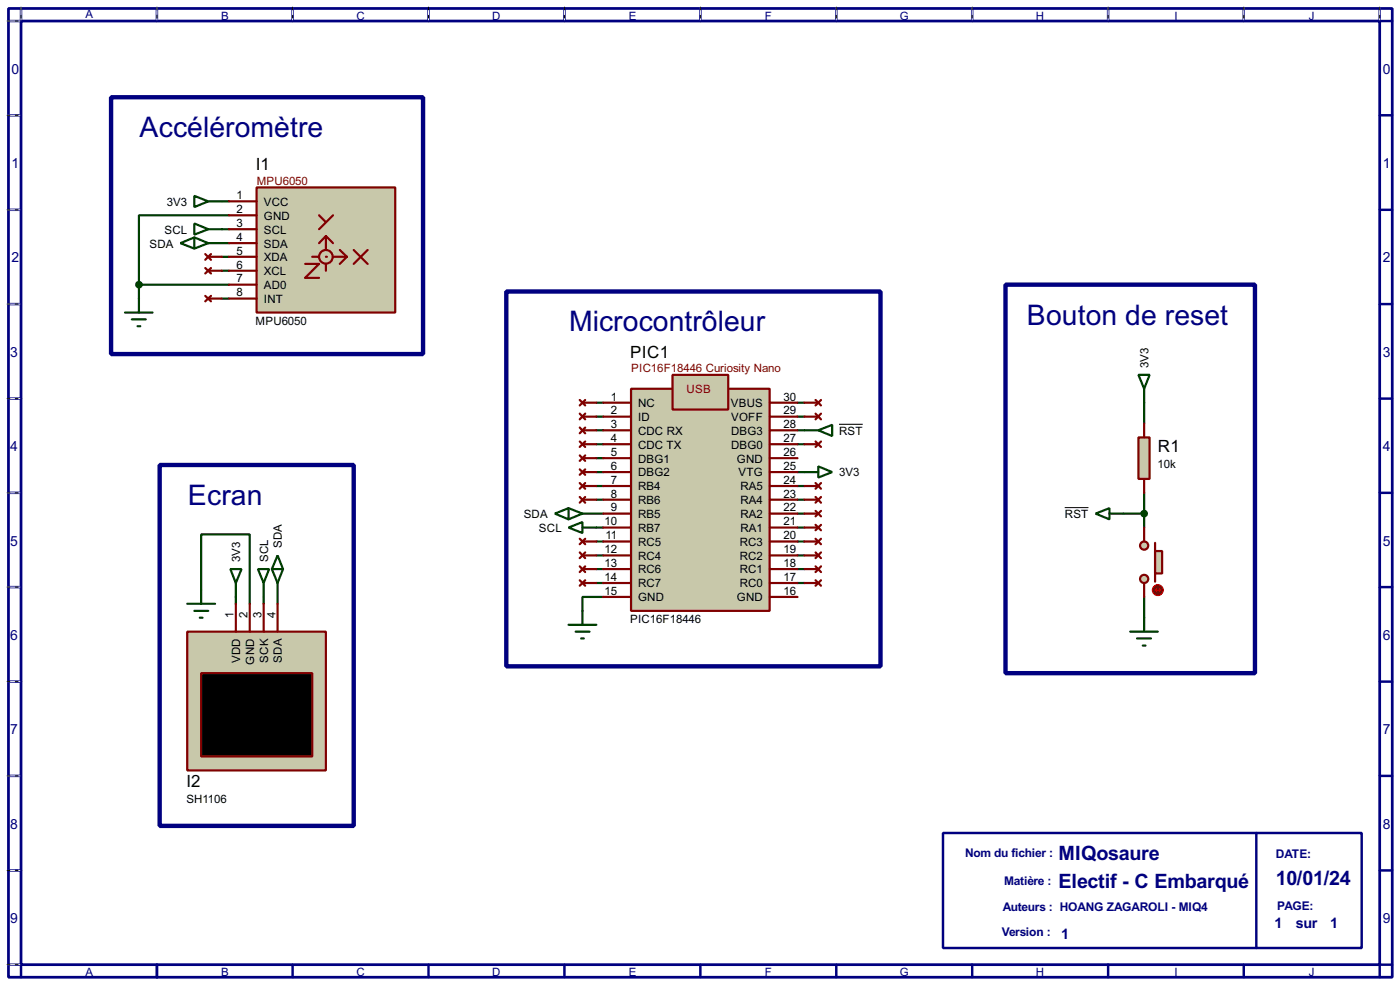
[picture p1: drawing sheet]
<svg xmlns="http://www.w3.org/2000/svg" width="256mm" height="180mm" viewBox="0 0 256 180" stroke-linecap="round" stroke-linejoin="round" font-family="sans-serif">
<path d="M1.6 1.6h253.5v177.3h-253.5zM3.9 3.9h248.9v172.7h-248.9z" fill="none" stroke="#000080" stroke-width=".5"/>
<g fill="none" stroke="#000080" stroke-width=".45">
<path d="M3.9 1.6v2.3h-2.3M28.8 1.6v2.3M53.6 1.6v2.3M78.5 1.6v2.3M103.4 1.6v2.3M128.3 1.6v2.3M153.2 1.6v2.3M178.1 1.6v2.3M203 1.6v2.3M227.9 1.6v2.3M252.8 1.6v2.3h2.3M1.6 21.1h2.3"/>
<path d="M1.6 38.4h2.3M252.8 21.1h2.3M252.8 38.4h2.3M1.6 55.7h2.3M252.8 55.7h2.3M1.6 73h2.3M252.8 73h2.3M1.6 90.2h2.3M252.8 90.2h2.3M1.6 107.5h2.3M252.8 107.5h2.3M1.6 124.8h2.3"/>
<path d="M252.8 124.8h2.3M1.6 142h2.3M1.6 159.3h2.3M252.8 142h2.3M252.8 159.3h2.3M1.6 176.6h2.3v2.3M28.8 176.6v2.3M53.6 176.6v2.3M78.5 176.6v2.3M103.4 176.6v2.3M128.3 176.6v2.3M153.2 176.6v2.3"/>
<path d="M178.1 176.6v2.3M203 176.6v2.3M227.9 176.6v2.3M255.1 176.6h-2.3v2.3"/>
</g>
<g fill="none" stroke="#fff" stroke-width=".18">
<path d="M1.3 3.9h2.3M3.9 1.3v2.3M28.8 1.3v2.3M53.6 1.3v2.3M78.5 1.3v2.3M103.4 1.3v2.3M128.3 1.3v2.3M153.2 1.3v2.3M178.1 1.3v2.3M203 1.3v2.3M227.9 1.3v2.3M252.8 1.3v2.3"/>
<path d="M1.3 21.1h2.3M1.3 38.4h2.3M1.3 55.7h2.3M1.3 73h2.3M1.3 90.2h2.3M1.3 107.5h2.3M1.3 124.8h2.3M1.3 142h2.3M1.3 159.3h2.3M1.3 176.6h2.3"/>
</g>
<g fill="none" stroke="#000" stroke-width=".18" stroke-dasharray=".5 1">
<path d="M1.3 3.9h2.3M3.9 1.3v2.3M28.8 1.3v2.3M53.6 1.3v2.3M78.5 1.3v2.3M103.4 1.3v2.3M128.3 1.3v2.3M153.2 1.3v2.3M178.1 1.3v2.3M203 1.3v2.3M227.9 1.3v2.3M252.8 1.3v2.3"/>
<path d="M1.3 21.1h2.3M1.3 38.4h2.3M1.3 55.7h2.3M1.3 73h2.3M1.3 90.2h2.3M1.3 107.5h2.3M1.3 124.8h2.3M1.3 142h2.3M1.3 159.3h2.3M1.3 176.6h2.3"/>
</g>
<path d="M172.8 152.5h76.7v21h-76.7z" fill="#fff" stroke="#000080" stroke-width=".45"/>
<path d="M230.2 152.5v21" fill="none" stroke="#000080" stroke-width=".45"/>
<g fill="none" stroke="#004000" stroke-width=".4">
<path d="M40.7 36.9h1.3M42 39.4h-16.5v12.7M25.5 52.1v2.6M25.5 52.1h16.5M38.2 44.5h3.8M40.7 42h1.3M40.7 54.7h1.3M40.7 49.6h1.3M40.7 47h1.3M109.3 73.7h1.2M109.3 76.3h1.2M109.3 78.8h1.2"/>
<path d="M146.1 73.7h1.3M146.1 76.3h1.3M146.1 78.8h1.3M209.6 73.7v3.8M106.7 94h3.8M109.3 86.4h1.2M109.3 96.6h1.2M109.3 81.3h1.2M109.3 83.9h1.2M109.3 89h1.2M109.3 91.5h1.2M109.3 99.1h1.2"/>
<path d="M146.1 86.4h1.3M146.1 96.6h1.3M146.1 94h1.3M146.1 81.3h1.3M146.1 89h1.3M146.1 91.5h1.3M146.1 99.1h1.3M205.8 94h3.8M209.6 90.2v6.4M36.9 108v-10.2h8.9v12.7M43.2 109.3v1.2M48.3 109.3v1.2"/>
<path d="M50.9 106.7v3.8M109.3 101.7h1.2M109.3 104.2h1.2M109.3 106.7h1.2M110.5 109.3h-3.8v2.5M146.1 101.7h1.3M146.1 104.2h1.3M146.1 106.7h1.3M209.6 109.3v3.8"/>
</g>
<g fill="#c8c8aa" stroke="#800000" stroke-width=".4">
<path d="M115.6 71.2h25.4v40.6h-25.4z"/>
<path d="M123.2 68.6h10.2v6.4h-10.2z"/>
</g>
<g fill="none" stroke="#800000" stroke-width=".4">
<path d="M106.2 73.2l1 1M106.2 75.7l1 1.1M106.2 78.3l1 1M106.7 73.7h2.6M106.7 76.3h2.6M106.7 78.8h2.6M107.2 73.2l-1 1M107.2 75.7l-1 1.1M107.2 78.3l-1 1M110.5 73.7h5.1M110.5 76.3h5.1M110.5 78.8h5.1"/>
<path d="M141 73.7h5.1M141 76.3h5.1M141 78.8h5.1M147.4 73.7h2.5M147.4 76.3h2.5M149.4 73.2l1 1M149.4 75.7l1 1.1M150.4 73.2l-1 1M150.4 75.7l-1 1.1M106.2 80.8l1 1M106.2 83.4l1 1M106.2 85.9l1 1"/>
<path d="M106.2 88.4l1 1.1M106.2 91l1 1M106.2 98.6l1 1M106.7 81.3h2.6M106.7 83.9h2.6M106.7 86.4h2.6M106.7 89h2.6M106.7 91.5h2.6M106.7 99.1h2.6M107.2 80.8l-1 1M107.2 83.4l-1 1M107.2 85.9l-1 1"/>
<path d="M107.2 88.4l-1 1.1M107.2 91l-1 1M107.2 98.6l-1 1M110.5 81.3h5.1M110.5 83.9h5.1M110.5 86.4h5.1M110.5 89h5.1M110.5 91.5h5.1M110.5 94h5.1M110.5 96.6h5.1M110.5 99.1h5.1M141 81.3h5.1"/>
<path d="M141 83.9h5.1M141 86.4h5.1M141 89h5.1M141 91.5h5.1M141 94h5.1M141 96.6h5.1M141 99.1h5.1M147.4 81.3h2.5M147.4 89h2.5M147.4 91.5h2.5M147.4 94h2.5M147.4 96.6h2.5"/>
<path d="M147.4 99.1h2.5M149.4 98.6l1 1M149.4 96.1l1 1M149.4 93.5l1 1M149.4 91l1 1M149.4 88.4l1 1.1M149.4 80.8l1 1M150.4 98.6l-1 1M150.4 96.1l-1 1M150.4 93.5l-1 1M150.4 91l-1 1M150.4 88.4l-1 1.1"/>
<path d="M150.4 80.8l-1 1M106.2 101.1l1 1.1M106.2 103.7l1 1M106.2 106.2l1 1M106.7 101.7h2.6M106.7 104.2h2.6M106.7 106.7h2.6M107.2 101.1l-1 1.1M107.2 103.7l-1 1M107.2 106.2l-1 1M110.5 101.7h5.1M110.5 104.2h5.1"/>
<path d="M110.5 106.7h5.1M110.5 109.3h5.1M141 101.7h5.1M141 104.2h5.1M141 106.7h5.1M141 109.3h5.1M147.4 101.7h2.5M147.4 104.2h2.5M147.4 106.7h2.5M149.4 106.2l1 1M149.4 103.7l1 1M149.4 101.1l1 1.1"/>
<path d="M150.4 106.2l-1 1M150.4 103.7l-1 1M150.4 101.1l-1 1.1"/>
</g>
<g fill="none" stroke="#004000" stroke-width=".4">
<path d="M35.6 35.9l2.6 1-2.6 1zM38.2 36.9h2.5M22.9 57.2h5.1M24.2 58.5h2.5M25.2 59.7h.5M25.5 54.7v2.5M33.1 44.5l2.5-1v2zM35.6 43.5l2.6 1-2.6 1M101.7 94l2.5-1v2.1zM104.2 96.6l2.5-1v2zM104.2 93l2.5 1-2.5 1.1M106.7 96.6h2.6"/>
<path d="M147.4 86.4h2.5M149.9 85.4l2.6 1-2.6 1zM104.2 114.4h5.1M105.5 115.6h2.5M106.5 116.9h.5M106.7 111.8v2.6"/>
</g>
<path d="M47 34.3h25.4v22.9h-25.4z" fill="#c8c8aa" stroke="#800000" stroke-width=".4"/>
<path d="M58.5 39.4l1.2 1.3M61 39.4l-2.5 2.6M57.2 47h6.4M59.7 43.2v6.4M59.7 43.2l1.3 1.3M59.7 43.2l-1.2 1.3M62.3 45.8l1.3 1.2M63.6 47l-1.3 1.3M64.8 45.8l2.6 2.5M67.4 45.8l-2.6 2.5" fill="none" stroke="#800000" stroke-width=".4"/>
<circle cx="59.7" cy="47" r="1.25" fill="#c8c8aa" stroke="#800000" stroke-width=".4"/>
<circle cx="59.7" cy="47" r=".2" fill="#800000"/>
<g fill="none" stroke="#800000" stroke-width=".4">
<path d="M42 36.9h5M42 39.4h5M37.6 54.2l1.1 1M37.6 49.1l1.1 1M37.6 46.5l1.1 1.1M38.2 47h2.5M38.2 49.6h2.5M38.2 54.7h2.5M38.7 54.2l-1.1 1M38.7 49.1l-1.1 1M38.7 46.5l-1.1 1.1M42 44.5h5"/>
<path d="M42 47h5M42 49.6h5M42 52.1h5M42 54.7h5M42 42h5M55.9 48.3h2.6l-2.6 2.6h2.6"/>
</g>
<path d="M35.6 40.9l2.6 1.1-2.6 1zM38.2 42h2.5" fill="none" stroke="#004000" stroke-width=".4"/>
<circle cx="25.4" cy="52.1" r=".5" fill="#004000" stroke="#004000" stroke-width=".4"/>
<path d="M34.3 115.6h25.4v25.4h-25.4z" fill="#c8c8aa" stroke="#800000" stroke-width=".4"/>
<path d="M36.9 123.2h20.3v15.3h-20.3z" fill="#000" stroke="#800000" stroke-width=".4"/>
<path d="M43.2 110.5v5.1M45.8 110.5v5.1M48.3 110.5v5.1M50.9 110.5v5.1" fill="none" stroke="#800000" stroke-width=".4"/>
<path d="M147.4 78.8h2.5M149.9 78.8l2.6-1v2zM34.3 110.5h5.1M35.6 111.8h2.6M36.6 113.1h.5M36.9 108v2.5M42.2 104.2h2.1l-1.1 2.5zM43.2 106.7v2.6M47.3 104.2h2l-1 2.5zM48.3 106.7v2.6M49.8 104.2l1.1 2.5 1-2.5M50.9 101.7l1 2.5h-2.1z" fill="none" stroke="#004000" stroke-width=".4"/>
<path d="M153.7 77.7h4.4" fill="none" stroke="#000" stroke-width=".18"/>
<g fill="#c8c8aa" stroke="#800000" stroke-width=".4">
<circle cx="209.6" cy="106" r=".75"/>
<circle cx="209.6" cy="99.9" r=".75"/>
</g>
<path d="M211.6 99.4v7.1" fill="none" stroke="#800000" stroke-width=".4"/>
<path d="M211.6 100.9h1.3v4.1h-1.3z" fill="#c8c8aa" stroke="#800000" stroke-width=".4"/>
<path d="M209.6 96.6v2.5M209.6 106.7v2.6" fill="none" stroke="#800000" stroke-width=".4"/>
<circle cx="212.1" cy="108" r="1" fill="#400000" stroke="#f00" stroke-width=".2"/>
<path d="M211.6 108h1.1M211.6 108l.3 .3M211.9 107.8l-.3 .2M212.4 107.8l.3 .2M212.7 108l-.3 .3" fill="none" stroke="#f00" stroke-width=".2"/>
<path d="M208.6 80.1h2v7.6h-2z" fill="#c8c8aa" stroke="#800000" stroke-width=".4"/>
<path d="M209.6 77.5v2.6M209.6 87.7v2.5" fill="none" stroke="#800000" stroke-width=".4"/>
<path d="M208.6 68.6h2l-1 2.6zM209.6 71.2v2.5M200.7 94l2.6-1v2.1zM203.3 94h2.5M207.1 115.6h5M208.3 116.9h2.6M209.4 118.2h.5M209.6 113.1v2.5" fill="none" stroke="#004000" stroke-width=".4"/>
<path d="M195.1 92.9h4.3" fill="none" stroke="#000" stroke-width=".18"/>
<circle cx="209.6" cy="94" r=".5" fill="#004000" stroke="#004000" stroke-width=".4"/>
<path d="M20.4 17.8h57.1v47h-57.1zM92.8 53.4h68.5v68.6h-68.5zM184.2 52.1h45.7v71.1h-45.7zM29.3 85.1h35.5v66.1h-35.5z" fill="none" stroke="#000080" stroke-width=".8"/>
<g font-size="5.8" fill="#000080">
<text x="25.5" y="25.1">Accéléromètre</text>
<text x="188.1" y="59.4">Bouton de reset</text>
<text x="104.2" y="60.7">Microcontrôleur</text>
<text x="34.4" y="92.4">Ecran</text>
</g>
<g font-size="4.1" fill="#000080">
<text x="193.9" y="157.4">MIQosaure</text>
<text x="233.7" y="161.9">10/01/24</text>
<text x="193.9" y="162.5">Electif - C Embarqué</text>
</g>
<g font-size="3.5">
<text x="46.9" y="31.2">I1</text>
<text x="115.5" y="65.5">PIC1</text>
<text x="212.1" y="82.8">R1</text>
<text x="34.2" y="144.1">I2</text>
</g>
<g font-size="3" fill="#000080">
<text x="194.4" y="171.8">1</text>
<text x="233.5" y="169.8">1</text>
<text x="237.4" y="169.8">sur</text>
<text x="243.7" y="169.8">1</text>
</g>
<g font-size="2.9" fill="#000080">
<text x="2.1" y="13.5">0</text>
<text x="253.4" y="13.5">0</text>
<text x="2.1" y="30.7">1</text>
<text x="253.4" y="30.7">1</text>
<text x="2.1" y="48">2</text>
<text x="253.4" y="48">2</text>
<text x="1.9" y="65.3">3</text>
<text x="253.4" y="65.3">3</text>
<text x="1.9" y="82.5">4</text>
<text x="253.4" y="82.5">4</text>
<text x="1.9" y="99.9">5</text>
<text x="253.4" y="99.9">5</text>
<text x="1.9" y="117.1">6</text>
<text x="253.4" y="117.1">6</text>
<text x="1.9" y="134.4">7</text>
<text x="253.4" y="134.4">7</text>
<text x="1.9" y="151.7">8</text>
<text x="253.4" y="151.7">8</text>
<text x="1.9" y="168.9">9</text>
<text x="253.4" y="168.9">9</text>
</g>
<g font-size="2.5" fill="#000080">
<text x="176.8" y="156.9">Nom du fichier :</text>
<text x="184" y="162">Matière :</text>
<text x="233.7" y="157.1">DATE:</text>
<text x="183.7" y="166.8">Auteurs : HOANG ZAGAROLI - MIQ4</text>
<text x="234" y="166.5">PAGE:</text>
<text x="183.5" y="171.4">Version :</text>
</g>
<g font-size="2.4" fill="#000080">
<text x="15.6" y="3.4">A</text>
<text x="40.5" y="3.6">B</text>
<text x="65.3" y="3.6">C</text>
<text x="90.2" y="3.6">D</text>
<text x="115.2" y="3.6">E</text>
<text x="140.1" y="3.6">F</text>
<text x="164.8" y="3.6">G</text>
<text x="189.8" y="3.6">H</text>
<text x="215.1" y="3.6">I</text>
<text x="239.8" y="3.6">J</text>
<text x="15.6" y="178.7">A</text>
<text x="40.5" y="178.7">B</text>
<text x="65.3" y="178.7">C</text>
<text x="90.2" y="178.7">D</text>
<text x="115.2" y="178.7">E</text>
<text x="140.1" y="178.7">F</text>
<text x="164.8" y="178.7">G</text>
<text x="189.8" y="178.7">H</text>
<text x="215.1" y="178.7">I</text>
<text x="239.8" y="178.7">J</text>
</g>
<g font-size="2.4" fill="#800000">
<text x="47" y="33.8">MPU6050</text>
<text x="115.6" y="68.1">PIC16F18446 Curiosity Nano</text>
<text x="125.8" y="71.9">USB</text>
</g>
<g font-size="2.4">
<text x="30.6" y="37.7">3V3</text>
<text x="43.4" y="36.5">1</text>
<text x="43.4" y="39">2</text>
<text x="43.4" y="41.6">3</text>
<text x="48.3" y="37.7">VCC</text>
<text x="48.3" y="40.2">GND</text>
<text x="27.4" y="45.3">SDA</text>
<text x="30.1" y="42.7">SCL</text>
<text x="43.4" y="44.1">4</text>
<text x="43.4" y="46.6">5</text>
<text x="48.3" y="45.3">SDA</text>
<text x="48.3" y="47.8">XDA</text>
<text x="48.3" y="42.7">SCL</text>
<text x="43.4" y="49.2">6</text>
<text x="43.4" y="51.7">7</text>
<text x="48.3" y="50.4">XCL</text>
<text x="48.3" y="52.9">AD0</text>
<text x="43.4" y="54.3">8</text>
<text x="46.8" y="59.4">MPU6050</text>
<text x="48.3" y="55.4">INT</text>
<text x="210.4" y="67.4" transform="rotate(-90 210.4 67.4)">3V3</text>
<text x="111.9" y="73.3">1</text>
<text x="111.9" y="75.8">2</text>
<text x="116.9" y="74.5">NC</text>
<text x="116.9" y="77.1">ID</text>
<text x="133.9" y="74.5">VBUS</text>
<text x="133.9" y="77.1">VOFF</text>
<text x="143.6" y="73.3">30</text>
<text x="143.6" y="75.8">29</text>
<text x="111.9" y="78.3">3</text>
<text x="111.9" y="80.9">4</text>
<text x="111.9" y="83.5">5</text>
<text x="116.9" y="79.6">CDC RX</text>
<text x="116.9" y="82.1">CDC TX</text>
<text x="133.9" y="79.6">DBG3</text>
<text x="133.9" y="82.1">DBG0</text>
<text x="143.6" y="78.3">28</text>
<text x="143.6" y="80.9">27</text>
<text x="143.6" y="83.5">26</text>
<text x="153.7" y="79.6">RST</text>
<text x="111.9" y="86">6</text>
<text x="111.9" y="88.5">7</text>
<text x="116.9" y="84.7">DBG1</text>
<text x="116.9" y="87.2">DBG2</text>
<text x="116.9" y="89.8">RB4</text>
<text x="135" y="84.7">GND</text>
<text x="135.3" y="87.2">VTG</text>
<text x="135.6" y="89.8">RA5</text>
<text x="143.6" y="86">25</text>
<text x="143.6" y="88.5">24</text>
<text x="153.7" y="87.2">3V3</text>
<text x="212.1" y="85.7">10k</text>
<text x="95.9" y="94.8">SDA</text>
<text x="111.9" y="91.1">8</text>
<text x="111.9" y="93.6">9</text>
<text x="116.9" y="92.3">RB6</text>
<text x="116.9" y="94.8">RB5</text>
<text x="135.6" y="92.3">RA4</text>
<text x="135.6" y="94.8">RA2</text>
<text x="143.6" y="91.1">23</text>
<text x="143.6" y="93.6">22</text>
<text x="195.1" y="94.8">RST</text>
<text x="51.6" y="100.3" transform="rotate(-90 51.6 100.3)">SDA</text>
<text x="98.7" y="97.4">SCL</text>
<text x="110.8" y="96.2">10</text>
<text x="110.8" y="101.2">12</text>
<text x="110.9" y="98.7">11</text>
<text x="116.9" y="97.4">RB7</text>
<text x="116.9" y="99.9">RC5</text>
<text x="135.5" y="99.9">RC3</text>
<text x="135.6" y="97.4">RA1</text>
<text x="143.6" y="96.2">21</text>
<text x="143.6" y="101.2">19</text>
<text x="143.6" y="98.7">20</text>
<text x="44" y="102.9" transform="rotate(-90 44 102.9)">3V3</text>
<text x="49.1" y="102.9" transform="rotate(-90 49.1 102.9)">SCL</text>
<text x="110.8" y="103.8">13</text>
<text x="110.8" y="106.3">14</text>
<text x="116.9" y="102.5">RC4</text>
<text x="116.9" y="105">RC6</text>
<text x="116.9" y="107.5">RC7</text>
<text x="135.5" y="107.5">RC0</text>
<text x="135.5" y="105">RC1</text>
<text x="135.5" y="102.5">RC2</text>
<text x="143.6" y="106.3">17</text>
<text x="143.6" y="103.8">18</text>
<text x="42.8" y="113.1" transform="rotate(-90 42.8 113.1)">1</text>
<text x="45.3" y="113.1" transform="rotate(-90 45.3 113.1)">2</text>
<text x="47.9" y="113.1" transform="rotate(-90 47.9 113.1)">3</text>
<text x="50.4" y="113.1" transform="rotate(-90 50.4 113.1)">4</text>
<text x="110.8" y="108.9">15</text>
<text x="116.9" y="110.1">GND</text>
<text x="135" y="110.1">GND</text>
<text x="143.6" y="108.9">16</text>
<text x="115.4" y="114">PIC16F18446</text>
<text x="44" y="121.4" transform="rotate(-90 44 121.4)">VDD</text>
<text x="46.6" y="121.6" transform="rotate(-90 46.6 121.6)">GND</text>
<text x="49.1" y="121.3" transform="rotate(-90 49.1 121.3)">SCK</text>
<text x="51.7" y="121.3" transform="rotate(-90 51.7 121.3)">SDA</text>
<text x="34.1" y="147">SH1106</text>
</g>
</svg>
